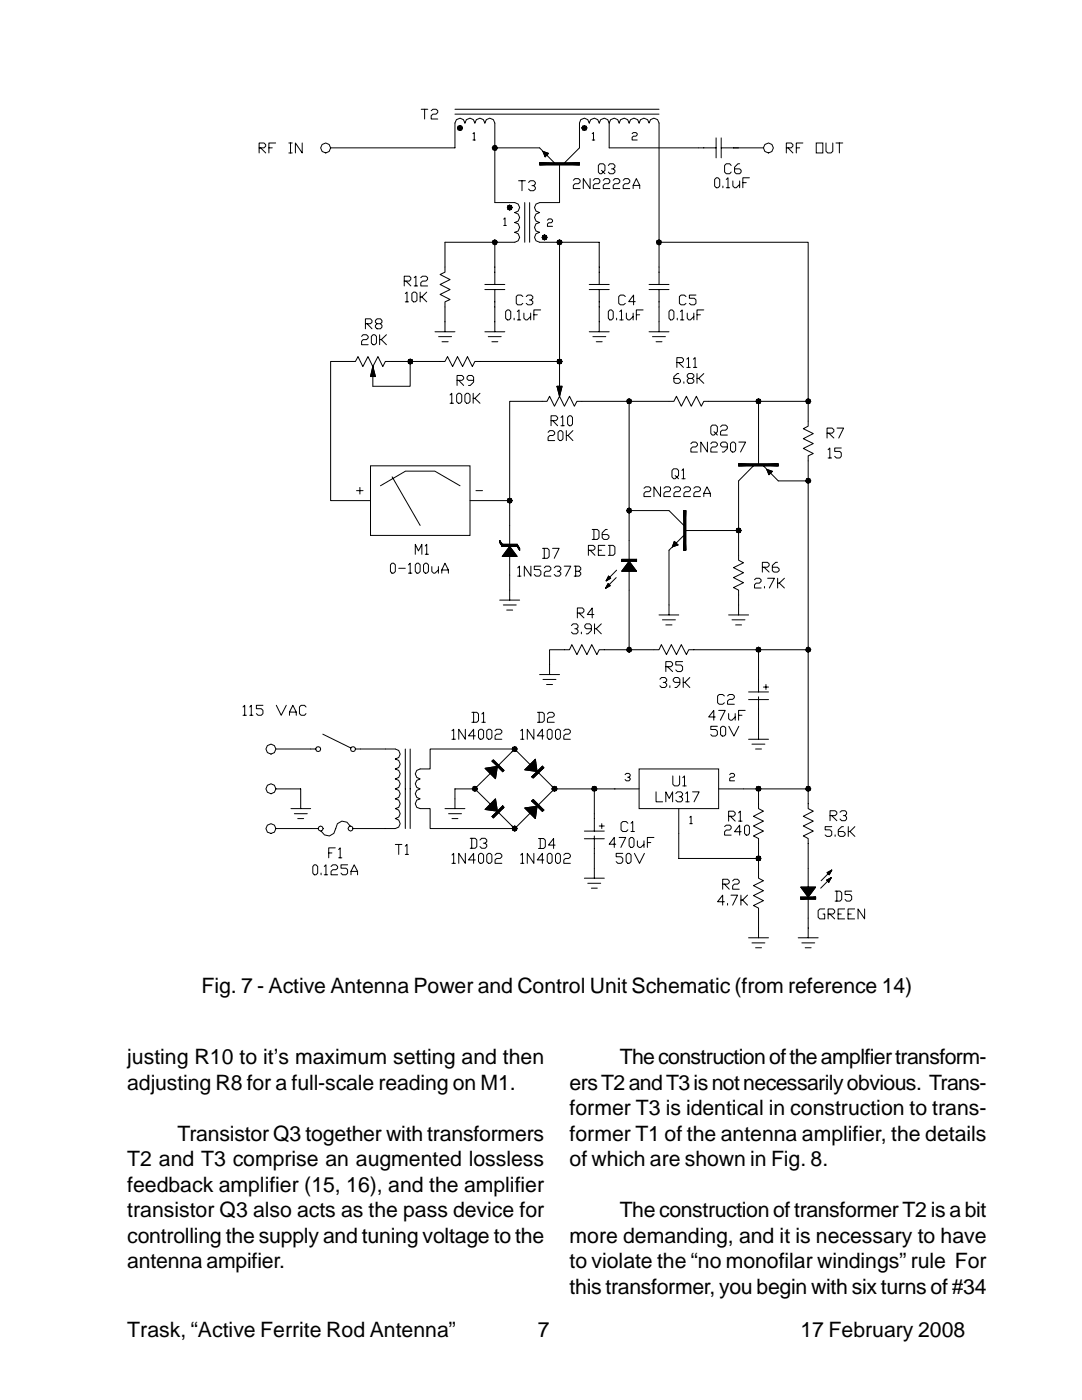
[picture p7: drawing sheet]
<svg xmlns="http://www.w3.org/2000/svg" width="216mm" height="279mm" viewBox="0 0 216 279" stroke-linecap="round" stroke-linejoin="round" font-family="sans-serif">
<path d="M47.5 -.1h126v201h-126z" fill="#fff" stroke="#fff" stroke-width=".2"/>
<g fill="none" stroke="#000" stroke-width=".2">
<path d="M51.7 29.5h1l.3-.3v-.3l-.3-.4h-1v2M52 29.5l1 1M53.7 29.5h.6M55 28.5h-1.3v2M57.6 28.5h.7M57.6 30.5h.7M58 28.5v2M60.3 28.5v2l-1.4-2v2M66 29.5h24.8v-4.9l.3-.7 .7-.3 .7 .3 .3 .7 .3-.7 .7-.3 .7 .3 .3 .7 .3-.7 .7-.3 .7 .3 .2 .7 .3-.7 .7-.3 .7 .3 .3 .7v15.8h4l.7 .3 .3 .7-.3 .7-.7 .3 .7 .3 .3 .7-.3 .7-.7 .3 .7 .3 .3 .7-.3 .7-.7 .3 .7 .3 .3 .7-.3 .7-.7 .2h-13.9v6l-1 .5 2 1-2 1 2 1-2 1 2 1-1 .4v6M84 21.8h1.4M84.7 21.8v2M86 22.1l.4-.3h.6l.3 .3v.3l-.3 .4h-.6l-.4 .3v.7h1.3"/>
<path d="M90.8 21.8h40.7M90.8 22.8h40.7M91.3 25.5l.5 .1-.4 .3zM91.4 25.9l.4-.3v.4zM91.4 25.2l.4 .3h-.5zM91.4 25.2l.4-.1v.4zM91.8 25.1l.3 .1-.3 .3zM91.8 25.5l.3-.3 .2 .3zM91.8 25.5h.5l-.2 .4zM91.8 25.6l.3 .3-.3 .1zM94.4 26.7l.2-.2v1.4M94.4 27.9h.4"/>
<path d="M98.2 29.5h.5l-.3 .4zM98.4 29.2l.3 .3h-.5zM98.4 29.2l.3-.2v.5zM98.7 29l.4 .2-.4 .3zM98.7 29.5l.4-.3 .1 .3zM98.7 29.5h.5l-.1 .4zM98.7 29.5l.4 .4-.4 .1zM98.7 29.5v.5l-.3-.1zM98.7 29.5h9l2.9 3M103.5 36.1h1.3M104.2 36.1v2M105.5 36.4l.3-.3h.7l.3 .3v.3l-.3 .3h-.4"/>
<path d="M106.5 37l.3 .4v.3l-.3 .4h-.7l-.3-.4M107.7 32.5h7.9v.4h-7.9zM107.7 32.5l3.9 .2-3.9 .2zM107.7 32.6h7.9M108.3 30.2l1.1 .4-.6 .7zM108.3 30.2l1.1 .4-.3 .3zM111.6 32.9v7.5h-3.9l-.8 .3-.2 .7 .2 .7 .8 .3-.8 .3-.2 .7 .2 .7 .8 .3-.8 .3-.2 .7 .2 .7 .8 .3-.8 .3-.2 .7 .2 .7 .8 .2h11.9v8.5M111.6 32.7l4-.2v.4zM114.4 36l.3-.4h.7l.4 .4v.3l-.4 .4h-.7l-.3 .3v.6h1.4M116.1 25.5l.5 .1-.3 .3zM116.3 25.2l.3 .3h-.5zM116.3 25.2l.3-.1v.4z"/>
<path d="M116.6 25.1l.3 .1-.3 .3zM116.6 25.5l.3-.3 .2 .3zM116.6 25.5h.5l-.2 .4zM116.6 25.6l.3 .3-.3 .1zM116.6 25.6v.4l-.3-.1zM117.7 35.6v2l-1.3-2v2M118.2 26.7l.2-.2v1.4M118.2 27.9h.5M118.4 36l.3-.4h.7l.3 .4v.3l-.3 .4h-.7l-.3 .3v.6h1.3M120 34l.4 .3-.4 .4h-.3l-.3-.4v-1.3l.3-.3h.7l.3 .3v1l-.3 .3 .3 .4M120.4 36l.3-.4h.7l.3 .4v.3l-.3 .4h-.7l-.3 .3v.6h1.3M121.4 33l.3-.3h.7l.3 .3v.4l-.3 .3h-.4"/>
<path d="M121.6 24.6l.3-.7 .7-.3 .6 .3 .3 .7 .3-.7 .8-.3 .6 .3 .3 .7 .3-.7 .7-.3 .7 .3 .3 .7 .3-.7 .7-.3 .7 .3 .3 .7 .3-.7 .7-.3 .7 .3 .3 .7v32.2M121.6 24.6l-.3-.7-.7-.3-.7 .3-.3 .7-.3-.7-.7-.3-.7 .3-.3 .7-.3-.7-.7-.3-.7 .3-.3 .7v4.9l-3 3M121.6 24.6v4.9h21.3M122.4 33.7l.3 .3v.3l-.3 .4h-.7l-.3-.4M122.4 36l.3-.4h.6l.4 .4v.3l-.4 .4h-.6l-.3 .3v.6h1.3M124.3 36l.4-.4h.6l.4 .4v.3l-.4 .4h-.6l-.4 .3v.6h1.4M126.1 26.7l.3-.2h.5l.2 .2v.2l-.2 .3h-.5l-.3 .2v.5h1M126.3 37.6v-.6l.7-1.4 .7 1.4v.6M126.3 37h1.4M142.9 27.5v4M142.9 35.5h.4l.3 .3v1.3l-.3 .4h-.4l-.3-.4v-1.3zM143.9 29.5h8.4"/>
<path d="M143.9 27.5v4M144.2 37.1v.4M144.9 35.8l.4-.3v2M144.9 37.5h.7M145.9 33l-.3-.3h-.7l-.3 .3v1.3l.3 .4h.7l.3-.4M146.2 36.1v1l.4 .4h.3l.7-.7M147.6 32.7h-.3l-.7 .7v.9l.3 .4h.7l.3-.4v-.3l-.3-.3h-1M147.6 36.1v1.4M148.2 36.5h.7M149.5 35.5h-1.3v2M156.9 29.5h1l.3-.3v-.3l-.3-.4h-1v2M157.2 29.5l1 1"/>
<path d="M158.9 29.5h.7M160.2 28.5h-1.3v2M162.9 28.5h1.3v2h-1.3zM164.8 28.5v1.7l.4 .3h.6l.4-.3v-1.7M166.8 28.5h1.4M167.5 28.5v2M80.7 56.1h1l.3-.3v-.4l-.3-.3h-1v2M80.9 58.6l.3-.3v1.9M81 56.1l1 1M82.2 58.6l.3-.3h.4l.3 .3v1.3l-.3 .3h-.4l-.3-.3zM82.7 55.4l.3-.3v2M82.7 57.1h.6"/>
<path d="M83.8 58.3v1.9M84 55.4l.3-.3h.7l.3 .3v.4l-.3 .3h-.7l-.3 .3v.7h1.3M84.2 59.3l.9 .9M85.1 58.3l-.9 1h-.4M96.7 57.8h4M96.7 56.8h4M98.2 48.3h.5l-.3 .4zM98.4 48l.3 .3h-.5zM98.4 48l.3-.1v.4zM98.7 47.9l.4 .1-.4 .3zM98.7 48.3l.4-.3 .1 .3zM98.7 48.3h.5l-.1 .4z"/>
<path d="M98.7 48.3l.4 .4-.4 .2zM98.7 48.3v.6l-.3-.2zM98.7 48.3v8.5M98.7 57.8v8.4M100.5 43.7l.3-.2v1.5M100.5 45h.5M101.2 41.4h.5l-.3 .4zM101.4 41.1l.3 .3h-.5zM101.4 41.1l.3-.2v.5zM101.7 40.9l.3 .2-.3 .3zM101.7 41.4h.5l-.2 .4zM101.7 41.4l.3 .4-.3 .1z"/>
<path d="M101.7 41.4v.5l-.3-.1zM102 41.1l.2 .3h-.5zM104.3 59.2l-.3-.3h-.7l-.3 .3v1.3l.3 .3h.7l.3-.3M104.7 40.4v7.9M105 59.2l.3-.3h.7l.3 .3v.3l-.3 .4h-.4M105.7 40.4v7.9M106 59.9l.3 .3v.3l-.3 .3h-.7l-.3-.3M108.2 47.4h.4l-.3 .3zM108.3 47l.3 .4h-.4zM108.3 47l.3-.1v.5zM108.6 47.4v.5l-.3-.2zM108.6 46.9l.4 .1-.3 .4z"/>
<path d="M108.6 47.4l.4 .3-.4 .2zM108.7 47.4l.3-.4 .2 .4zM108.7 47.4h.5l-.2 .3zM109.2 43.9l.3-.2h.5l.3 .2v.3l-.3 .3h-.5l-.3 .2v.5h1.1M111.1 48.3h.5l-.3 .4zM111.3 48.7l.3-.4v.6zM111.3 48l.3 .3h-.5zM111.3 48l.3-.1v.4zM111.6 48.3v30.8l-.5-2h1.1l-.6 2M111.6 47.9l.4 .1-.4 .3zM111.6 48.3l.4-.3 .2 .3zM111.6 48.3h.6l-.2 .4z"/>
<path d="M111.6 48.3l.4 .4-.4 .2zM117.6 57.8h4M117.6 56.8h4M119.6 57.8v8.4M124.8 59.2l-.4-.3h-.6l-.3 .3v1.3l.3 .3h.6l.4-.3M129.5 57.8h4M129.5 56.8h4M131 48.3h.5l-.4 .4zM131.1 48.7l.4-.4v.6zM131.1 48l.4 .3h-.5zM131.1 48l.4-.1v.4zM131.5 48.3h29.8v31.8"/>
<path d="M131.5 47.9l.3 .1-.3 .3zM131.5 48.3l.3-.3 .2 .3zM131.5 48.3h.5l-.2 .4zM131.5 48.3l.3 .4-.3 .2zM131.5 57.8v8.4M136.9 59.2l-.4-.3h-.6l-.3 .3v1.3l.3 .3h.6l.4-.3M138.9 58.9h-1.3v.6h.9l.4 .4v.6l-.4 .3h-.6l-.3-.3M72.2 67.1l.2-.3h.7l.4 .3v.3l-.4 .4h-.7l-.2 .3v.7h1.3M72.9 64.6h1l.3-.3v-.3l-.3-.4h-1v2M73.3 64.6l.9 1M74.1 67.1l.3-.3h.4l.3 .3v1.4l-.3 .3h-.4l-.3-.3zM74.4 73.2l.5 1.9h-.5z"/>
<path d="M74.4 73.2v1.9h-.5zM75.2 64.6l-.3-.3v-.3l.3-.4h.7l.3 .4v.3l-.3 .3h-.7l-.3 .3v.4l.3 .3h.7l.3-.3v-.4l-.3-.3M75.8 66.8v2M76.1 67.8l1 1M77.1 66.8l-1 1h-.3M80.9 60.2h.6M81.4 72.1l.4 .1-.3 .3zM81.5 72.5l.3-.3v.4zM81.5 71.8l.3 .3h-.4zM81.5 71.8l.3-.1v.4zM81.8 72.1v5h-7.4v-3.9l.5 1.9h-1l.5-1.9M81.8 71.7l.4 .1-.4 .3z"/>
<path d="M81.8 72.1l.4-.3 .2 .3zM81.8 72.1h.6l-.2 .4zM81.8 72.2l.4 .3-.4 .1zM86.8 66.2h4M87.5 67.2h2.6M88.2 68.2h1.2M89.8 78.8l.3-.3v2M91.2 75.9h1l.3-.3v-.3l-.3-.4h-1v2M91.5 78.5h.3l.3 .3v1.3l-.3 .4h-.3l-.4-.4v-1.3zM91.5 75.9l1 1M93.1 78.5h.3l.4 .3v1.3l-.4 .4h-.3l-.3-.4v-1.3zM94.4 78.5v2"/>
<path d="M94.5 75.9h-1l-.3-.3v-.3l.3-.4h.7l.3 .4v.9l-.7 .7h-.3M94.8 79.5l1 1M95.8 78.5l-1 1h-.4M96.7 66.2h4M97.4 67.2h2.6M98.1 68.2h1.2M101.2 61.9h.4l.3 .3v1.3l-.3 .3h-.4l-.3-.3v-1.3zM102.6 63.5v.3M103.2 62.2l.4-.3v1.9M103.2 63.8h.7M104.5 62.5v1l.4 .3h.3l.7-.6M105.9 62.5v1.3"/>
<path d="M106.5 62.8h.7M107.9 61.9h-1.4v1.9M111.1 77.1h.5v2zM111.1 72.1l.5 .1-.3 .3zM111.3 72.5l.3-.3v.4zM111.3 71.8l.3 .3h-.5zM111.3 71.8l.3-.1v.4zM111.6 77.1h.6l-.6 2zM111.6 72.1h-16.8l-.5 1.1-1-2-1 2-1-2-1 2-1-2-.5 .9h-11.9l-.5 1.1-1-2-1 2-1-2-1 2-1-2-.5 .9h-4.9v27.8h7.9M111.6 71.7l.4 .1-.4 .3zM111.6 72.1h.6l-.2 .4zM111.6 72.2l.4 .3-.4 .1z"/>
<path d="M112 71.8l.2 .3h-.6zM117.6 66.2h4M118.3 67.2h2.6M119 68.2h1.2M121.7 61.9h.3l.4 .3v1.3l-.4 .3h-.3l-.3-.3v-1.3zM123 63.5v.3M123.7 62.2l.3-.3v1.9M123.7 63.8h.6M125 62.5v1l.3 .3h.4l.6-.6M125.2 79.7l.3-.1v.5zM125.2 79.7l.3 .4h-.5zM125.5 79.6l.4 .1-.4 .4z"/>
<path d="M125.9 79.7l.1 .4h-.5zM126.3 62.5v1.3M126.8 60.2h-1.4l1-1.3v1.9M127 62.8h.7M128.3 61.9h-1.3v1.9M129.5 66.2h4M130.2 67.2h2.6M130.9 68.2h1.2M133.8 61.9h.3l.4 .3v1.3l-.4 .3h-.3l-.3-.3v-1.3zM135.1 72.4h1l.3-.4v-.3l-.3-.3h-1v1.9M135.1 63.5v.3M135.4 72.4l1 .9"/>
<path d="M135.4 74.6h-.3l-.6 .6v1l.3 .3h.6l.4-.3v-.3l-.4-.4h-.9M135.8 62.2l.3-.3v1.9M135.8 63.8h.7M136.5 76.2v.3M137 71.7l.4-.3v1.9M137 73.3h.7M137.1 62.5v1l.3 .3h.4l.6-.6M137.4 75.5l-.3-.3v-.4l.3-.2h.7l.3 .2v.4l-.3 .3h-.7l-.3 .4v.3l.3 .3h.7l.3-.3v-.3l-.3-.4M138.4 71.7l.3-.3v1.9M138.4 73.3h.6M138.4 62.5v1.3M139.1 74.6v1.9"/>
<path d="M139.1 62.8h.7M139.4 75.5l1 1M140.4 74.6l-1 .9h-.3M140.4 61.9h-1.3v1.9M151 79.7l.3 .4h-.5zM151 79.7l.4-.1v.5zM151.4 79.6l.3 .1-.3 .4zM151.7 79.7l.1 .4h-.4zM160.9 79.7l.4 .4h-.5zM160.9 79.7l.4-.1v.5zM161.3 79.6l.3 .1-.3 .4zM161.6 79.7l.2 .4h-.5z"/>
<path d="M71.1 97.9h1.3M71.8 97.3v1.3M73.9 93h19.9v13.9h-19.9zM75.9 96.9l5-2.9h5.9l5 2.9M78.2 95.2l5.6 9.7M89.8 80.5h.7M93.8 99.9h7.9M95 97.9h1.3M101.2 99.9h.5l-.3 .3zM101.4 99.6l.3-.2v.5zM101.4 99.6l.3 .3h-.5zM101.7 99.9l.3-.3 .2 .3z"/>
<path d="M101.7 99.4l.3 .2-.3 .3zM101.7 99.9l.3 .3-.3 .2zM101.7 99.9h.5l-.2 .3zM101.7 99.9h.1M101.7 99.9v8.7M109.4 86.3l.3-.4h.6l.4 .4v.3l-.4 .3h-.6l-.3 .4v.6h1.3M110 83.9h.9l.4-.3v-.3l-.4-.3h-.9v2M110.3 83.9l1 1.1M111.4 86.3l.3-.4h.3l.3 .4v1.3l-.3 .3h-.3l-.3-.3zM111.9 83.3l.4-.3v2M111.9 85h.7M113 85.9v2"/>
<path d="M113.3 86.9l1 1M113.6 83h.3l.3 .3v1.3l-.3 .4h-.3l-.3-.4v-1.3zM114.3 85.9l-1 1h-.3M125 80.1h.5l-.3 .3zM125.5 80.1v.5l-.3-.2zM125.5 80.1l.4 .3-.4 .2zM125.5 80.1h.5l-.1 .3zM125.5 80.1v31.5M128.5 97.5l.3-.3h.7l.4 .3v.3l-.4 .3h-.7l-.3 .4v.6h1.4M131.8 97.2v1.9l-1.3-1.9v1.9M132.5 97.5l.3-.3h.7l.3 .3v.3l-.3 .3h-.7l-.3 .4v.6h1.3M134.5 97.5l.3-.3h.6l.4 .3v.3l-.4 .3h-.6l-.3 .4v.6h1.3"/>
<path d="M134.7 94.9l.4 .3-.4 .3h-.3l-.3-.3v-1.3l.3-.3h.7l.3 .3v1l-.3 .3 .3 .3M136.1 93.9l.3-.3v1.9M136.1 95.5h.6M136.5 97.5l.3-.3h.6l.4 .3v.3l-.4 .3h-.6l-.3 .4v.6h1.3M137.9 88.6l.3-.4h.6l.4 .4v.3l-.4 .3h-.6l-.3 .3v.7h1.3M138.4 97.5l.4-.3h.6l.4 .3v.3l-.4 .3h-.6l-.4 .4v.6h1.4M140.4 99.1v-.6l.7-1.3 .6 1.3v.6M140.4 98.5h1.3M141.2 88.2v2l-1.4-2v2M141.8 88.6l.3-.4h.7l.3 .4v.3l-.3 .3h-.7l-.3 .3v.7h1.3M142.5 86.2l.3 .3-.3 .3h-.4l-.3-.3v-1.3l.3-.4h.7l.3 .4v1l-.3 .3 .3 .3M143.8 85.2l.3-.4h.7l.3 .4v.3l-.3 .4h-.7l-.3 .3v.6h1.3"/>
<path d="M145.1 89.2h-1l-.3-.3v-.3l.3-.4h.7l.3 .4v.9l-.6 .7h-.4M145.8 88.6l.3-.4h.3l.4 .4v1.3l-.4 .3h-.3l-.3-.3zM147.4 92.6h7.9v.4h-7.9zM147.4 92.6l4 .2-4 .2zM147.4 92.9h7.9M147.4 88.2h1.4l-1 2M150.3 93l-2.9 3v15.8l1 .5-2 1 2 1-2 1 2 1-2 1 1 .5v4.9M150.8 80.1h.5l-.3 .3zM151.3 80.1l.1 .5-.4-.2zM151.4 92.8l3.9-.2v.4zM151.4 80.1h.4l-.1 .3zM151.4 80.1l.3 .3-.3 .2z"/>
<path d="M151.4 80.1v12.5M153 93.7l1.1 .4-.7 .6zM153 93.7l1.1 .4-.3 .3zM153 93.7l.8 .7-.4 .3zM160.8 96h.5l-.4 .3zM160.8 80.1h.5l-.4 .3zM160.9 95.6l.4 .4h-.5zM160.9 95.6l.4-.1v.4zM161.3 80.1v5l-1 .5 2 .9-2 1 2 1-2 1 2 1-1 .5v5h-6l-3-3M161.3 80.1h-20.9l-.5 1-.9-2-1.1 2-.9-2-1.1 2-.9-2-.5 1h-19.4l-.5 1-1-2-1 2-1-2-1 2-.9-2-.5 1h-7.5v19.8M161.3 95.5l.3 .1-.3 .3zM161.3 95.9l.3-.3 .2 .4z"/>
<path d="M161.3 96h.5l-.2 .3zM161.3 96l.3 .3-.3 .1zM161.3 96v.4l-.4-.1zM161.3 80.1h.5l-.2 .3zM161.3 80.1l.3 .3-.3 .2zM161.3 80.1v.5l-.4-.2zM161.3 96v65.4l1 .5-2 1 2 1-2 .9 2 1.1-2 .9 1 .5v9.7M165 86.4h1l.4-.3v-.3l-.4-.4h-1v2M165.2 89.7l.4-.3v2M165.2 91.4h.7M165.4 86.4l1 1M167 85.4h1.3l-.9 2"/>
<path d="M167.9 89.4h-1.3v.7h1l.3 .3v.7l-.3 .3h-.7l-.3-.3M78.2 112.4h.3l.4 .3v1.3l-.4 .4h-.3l-.3-.4v-1.3zM79.6 113.4h1.3M81.5 112.7l.3-.3v2M81.5 114.4h.7M82.9 110.6v-2l.6 1.3 .7-1.3v2M82.9 112.7l.3-.3h.3l.3 .3v1.3l-.3 .4h-.3l-.3-.4zM84.5 112.7l.4-.3h.2l.4 .3v1.3l-.4 .4h-.2l-.4-.4zM84.9 109l.2-.4v2M84.9 110.6h.6M86.2 113.1v.9l.3 .4h.3l.7-.6M87.5 113.1v1.3"/>
<path d="M88.2 114.4v-.6l.6-1.4 .7 1.4v.6M88.2 113.8h1.3M99.7 107.9l.3 .6-.3-.3zM99.7 107.9v.3v-.3l.5 .7M99.7 119.8h4M99.7 108.2l.5 .9v-.5M100 108.5l.2 .1v.5zM100.2 108.6h3v.5h-3zM100.2 108.6l3 .5h-3zM100.2 108.6h3v.5zM101.4 100.2l.3-.3v.5zM101.7 109.1l1.5 1.9h-3z"/>
<path d="M101.7 111v8.8M103.2 108.6l.5 .8v.4l-.5-.7zM103.2 109.1l.2 .1 .3 .6zM103.2 108.6l.5 .8-.3-.2zM103.3 113.3l.3-.3v2M103.3 115h.6M105.9 113v2l-1.3-2v2M107.9 113h-1.3v.7h1l.3 .3v.6l-.3 .4h-.7l-.3-.4M108.3 109.4h.9l.4 .4v1.3l-.4 .3h-.9M108.6 113.3l.3-.3h.7l.3 .3v.4l-.3 .3h-.7l-.3 .3v.7h1.3M108.6 109.4v2M110.3 109.4h1.3l-1 2"/>
<path d="M110.6 113.3l.3-.3h.7l.3 .3v.4l-.3 .3h-.4M111.6 114l.3 .3v.3l-.3 .4h-.7l-.3-.4M112.6 113h1.3l-1 2M114.6 113h.9l.4 .3v.4l-.4 .3M114.9 114h.6l.4 .3v.3l-.4 .4h-.9M114.9 113v2M117.4 109.8h1l.3-.3v-.3l-.3-.4h-1v2M117.7 109.8l1 1M118.2 105.7h1l.3 .3v1.3l-.3 .4h-1M118.5 105.7v2M119.4 109.8h.6M120.7 108.8h-1.3v2h1.3"/>
<path d="M120.8 117.4l.8-.7 .2 .2zM121.2 105.7h-.4l-.6 .6v1l.3 .4h.7l.3-.4v-.3l-.3-.3h-1M121.3 116.5l.3 .2-.8 .7zM121.4 108.8h1l.3 .4v1.3l-.3 .3h-1M121.4 115l.5 .4-.9 .5zM121.4 115l.2 .2-.6 .7zM121.6 115.2l.3 .2-.9 .5zM121.7 108.8v2M123 115.3l-2.2 2.1 .5-.9 .5 .4-1 .5M123 113.8l-2 2.1M124.1 111.6h2.9v.4h-2.9zM124.1 111.6h2.9l-2.9 .4z"/>
<path d="M124.1 112l2.9-.4v.4zM125 101.9h.5l-.3 .3zM125.2 101.6l.3 .3h-.5zM125.2 101.6l.3-.2v.5zM125.5 112l1.5 2h-2.9zM125.5 114v15.7h6l.5-1 1 1.9 1-1.9 1 1.9 .9-1.9 1.1 1.9 .4-.9h23.9M125.5 101.4l.4 .2-.4 .3zM125.5 101.9l.4-.3 .1 .3zM125.5 101.9h.5l-.1 .3zM125.5 101.9l.4 .3-.4 .2zM125.5 101.9v.5l-.3-.2zM125.5 101.9h8l3 3"/>
<path d="M134.6 108l.7 .8-1.1 .3zM134.6 108l.3 .4-.7 .7zM136.5 101.9h.3v7.9h-.3zM136.5 101.9h.3l-.1 4zM136.5 106.9l-3 2.9v12.9M136.7 105.9l.1 3.9h-.3zM136.8 101.9v7.9M136.8 105.9h10.6M146.9 105.9h.5l-.4 .3zM147 105.5l.4-.1v.5zM147 105.5l.4 .4h-.5zM147 106.2l.4-.3v.4z"/>
<path d="M147.4 105.4l.3 .1-.3 .4zM147.4 105.9l.3 .3-.3 .1zM147.4 105.9h.5l-.2 .3zM147.7 105.5l.2 .4h-.5zM150.6 115.7l.3-.3h.6l.4 .3v.3l-.4 .4h-.6l-.3 .3v.7h1.3M152.1 113.2h1l.4-.3v-.4l-.4-.3h-1v2M152.5 113.2l1 1M152.5 117.1v.3M153.2 115.4h1.3l-1 2M155.1 112.2h-.3l-.7 .7v1l.3 .3h.7l.4-.3v-.4l-.4-.3h-1M155.2 115.4v2M155.5 116.4l1 1"/>
<path d="M156.5 115.4l-1 1h-.3M100.4 120.7h2.6M101.1 121.8h1.2M107.7 134.6h3.9M108.3 135.6h2.6M109.1 136.6h1.2M114 124.8l.4-.3h.6l.3 .3v.4l-.3 .3h-.3M115 125.5l.3 .3v.4l-.3 .3h-.6l-.4-.3M115.2 122.3h1l.3-.3v-.3l-.3-.4h-1v2M115.5 122.3l1 1M116 126.2v.3M118 125.5h-1l-.3-.3v-.4l.3-.3h.7l.3 .3v1l-.7 .7h-.3"/>
<path d="M118.5 122.6h-1.3l1-1.3v2M118.6 124.5v2M119 125.5l1 1M120 124.5l-1 1h-.4M125 129.7h.5l-.3 .3zM125.2 129.3l.3-.1v.5zM125.2 129.3l.3 .4h-.5zM125.2 130l.3-.3v.5zM125.5 129.7h-5.9l-.5 .9-1-1.9-1 1.9-1-1.9-1 1.9-1-1.9-.5 1h-3.9v4.9M125.5 129.2l.4 .1-.4 .4zM125.5 129.7l.4 .3-.4 .2zM125.5 129.7h.5l-.1 .3z"/>
<path d="M125.9 129.3l.1 .4h-.5zM131.5 122.7h3.9M131.7 135.6l.3-.4h.7l.3 .4v.3l-.3 .3h-.4M132.2 123.7h2.6M132.7 136.2l.3 .3v.4l-.3 .3h-.7l-.3-.3M132.9 133.1h1l.3-.4v-.3l-.3-.4h-1v2M132.9 124.7h1.2M133.2 133.1l1 .9M133.7 136.9v.3M135.7 136.2h-1l-.4-.3v-.3l.4-.4h.6l.4 .4v.9l-.7 .7h-.3M136.2 132h-1.4v.7h1.1l.3 .4v.6l-.3 .3h-.7l-.4-.3M136.3 135.2v2"/>
<path d="M136.7 136.2l.9 1M137.6 135.2l-.9 1h-.4M144.5 138.9l-.3-.3h-.7l-.3 .3v1.4l.3 .2h.7l.3-.2M145.2 138.9l.3-.3h.7l.3 .3v.3l-.3 .4h-.7l-.3 .3v.6h1.3M145.4 122.7h4M146.1 123.7h2.5M146.8 124.7h1.2M149.4 138.1h3.9M149.4 139.6h3.9M150.8 129.7h.5l-.3 .3zM151 130l.4-.3v.5zM151 129.3l.3 .4h-.5z"/>
<path d="M151 129.3l.4-.1v.5zM151.4 129.2l.3 .1-.3 .4zM151.4 129.7h.4l-.1 .3zM151.4 129.7l.3 .3-.3 .2zM151.4 129.7v8.4M151.4 139.1v8.4M151.7 129.3l.1 .4h-.4zM152.3 137.1h1M152.8 136.6v1M160.8 129.7h.5l-.4 .3zM160.9 130l.4-.3v.5zM160.9 129.3l.4 .4h-.5z"/>
<path d="M160.9 129.3l.4-.1v.5zM161.3 129.2l.3 .1-.3 .4zM161.3 129.7l.3-.4 .2 .4zM161.3 129.7h.5l-.2 .3zM161.3 129.7l.3 .3-.3 .2zM48.5 141.1l.3-.3v2M48.5 142.8h.7M49.8 141.1l.3-.3v2M49.8 142.8h.7M52.5 140.8h-1.3v.6h.9l.4 .4v.6l-.4 .4h-.6l-.3-.4M55 157.4h5v4M55 149.5h8"/>
<path d="M55.1 140.8l1 2 1-2M57.8 142.8v-.7l.6-1.3 .7 1.3v.7M57.8 142.1h1.3M61.1 141.1l-.3-.3h-.7l-.4 .3v1.3l.4 .4h.7l.3-.4M63.1 149.1l.4-.1 .4 .1 .1 .4-.1 .4-.4 .1-.4-.1-.1-.4zM64.4 146.5l5.6 2.8M70.1 149.1l.4-.1 .3 .1 .1 .4-.1 .4-.3 .1-.4-.1-.1-.4zM70.9 149.5h8l.7 .3 .3 .7-.3 .7-.7 .3 .7 .3 .3 .7-.3 .7-.7 .3 .7 .3 .3 .6-.3 .8-.7 .2 .7 .3 .3 .7-.3 .7-.7 .3 .7 .3 .3 .7-.3 .7-.7 .3 .7 .3 .3 .7-.3 .7-.7 .3 .7 .3 .3 .7-.3 .7-.7 .3 .7 .3 .3 .7-.3 .7-.7 .3h-8.4M80.9 149.5v15.9M81.8 149.5v15.9M90.2 145.8l.3-.3v2M90.2 147.5h.7"/>
<path d="M92.9 145.5v2l-1.4-2v2M94.2 142.2h.9l.4 .3v1.3l-.4 .3h-.9M94.3 157.4h.5l-.4 .4zM94.4 157.1l.4-.2v.5zM94.4 157.1l.4 .3h-.5zM94.4 157.8l.4-.4v.5zM94.5 142.2v1.9M94.8 156.9l.3 .2-.3 .3zM94.8 157.4l.3 .4-.3 .1zM94.8 157.4h.5l-.2 .4zM94.8 157.4h-4v4M94.8 157.4l3 3.1"/>
<path d="M94.8 146.9h-1.3l1-1.4v2M95.1 157.1l.2 .3h-.5zM95.5 145.8l.3-.3h.4l.3 .3v1.4l-.3 .3h-.4l-.3-.3zM96.2 142.5l.3-.3v1.9M96.2 144.1h.6M96.8 153.3l2.4-.3-.3 2.4zM97.1 145.8l.4-.3h.3l.3 .3v1.4l-.3 .3h-.3l-.4-.3zM97.8 154.3l-3 3.1M98.2 151.9l.2-.3 2.2 2.2-.3 .2zM98.2 151.9l2.4 1.9-.3 .2zM98.4 151.6l2.2 2.2-2.4-1.9zM98.8 145.8l.3-.3h.7l.3 .3v.4l-.3 .3h-.7l-.3 .4v.6h1.3"/>
<path d="M98.9 159.4l.3 2.5-2.4-.4zM102.2 149.5h.5l-.4 .4zM102.3 149.1l.4-.1v.5zM102.3 149.1l.4 .4h-.5zM102.3 149.9l.4-.4v.5zM102.7 149.5h-16.9v4h-2l-.6 .3-.3 .6 .3 .8 .6 .2-.6 .3-.3 .7 .3 .7 .6 .3-.6 .3-.3 .7 .3 .7 .6 .3-.6 .3-.3 .7 .3 .7 .6 .3h2v4h16.9M102.7 149.5l.4-.4 .1 .4zM102.7 149l.4 .1-.4 .4zM102.7 149.5l.4 .4-.4 .1zM102.7 149.5h.5l-.1 .4zM102.7 149.5l3.1 3.1M102.7 149.5l-3.2 3.2"/>
<path d="M103.9 145.8l.3-.3v2M103.9 147.5h.6M104.7 153.6l2.1-2.1 .4 2.5zM106.1 159.9l.3-.3 2.1 2.1-.3 .2zM106.1 159.9l2.4 1.8-.3 .2zM106.1 155l2.4-1.8-2.1 2.1zM106.4 159.6l2.1 2.1-2.4-1.8zM106.5 145.5v2l-1.3-2v2M107.2 142.2h1.1l.3 .3v1.3l-.3 .3h-1.1M107.5 154.2l3.1 3.2M107.6 142.2v1.9M108.2 152.9l.3 .3-2.1 2.1-.3-.3z"/>
<path d="M108.2 152.9l.3 .3-2.4 1.8zM108.5 146.9h-1.3l1-1.4v2M109.2 145.8l.3-.3h.4l.3 .3v1.4l-.3 .3h-.4l-.3-.3zM109.2 142.5l.4-.3h.7l.3 .3v.3l-.3 .3h-.7l-.4 .4v.6h1.4M110.1 157.4h.5l-.3 .4zM110.3 157.1l.3-.2v.5zM110.3 157.1l.3 .3h-.5zM110.3 157.8l.3-.4v.5zM110.6 156.9l.4 .2-.4 .3zM110.6 157.4l.4 .4-.4 .1zM110.6 157.4h.5l-.1 .4zM110.6 157.4h16.9"/>
<path d="M110.6 157.4l-3.1 3.2M110.8 145.8l.4-.3h.3l.3 .3v1.4l-.3 .3h-.3l-.4-.3zM111 157.1l.1 .3h-.5zM112.5 145.8l.3-.3h.7l.3 .3v.4l-.3 .3h-.7l-.3 .4v.6h1.3M118.1 157.4h.5l-.4 .4zM118.2 157.1l.4-.2v.5zM118.2 157.1l.4 .3h-.5zM118.2 157.8l.4-.4v.5zM118.6 156.9l.3 .2-.3 .3zM118.6 157.4l.3 .4-.3 .1zM118.6 157.4h.5l-.2 .4zM118.6 157.4v8.5"/>
<path d="M118.9 157.1l.2 .3h-.5zM124.7 154.6l.3-.3h.5l.2 .3v.3l-.2 .2h-.3M125.5 155.1l.2 .3v.2l-.2 .2h-.5l-.3-.2M127.5 153.5h15.9v7.9h-15.9zM130.9 158v2h1.3M134.3 154.9v1.6l.3 .3h.7l.3-.3v-1.6M134.8 158.4l.4-.4h.7l.3 .4v.3l-.3 .3h-.4M135.9 159l.3 .3v.4l-.3 .3h-.7l-.4-.3M136.2 155.2l.4-.3v1.9M136.2 156.8h.7M136.8 158.4l.4-.4v2M138.2 158h1.3l-1 2"/>
<path d="M142.7 143.1h-1.3l1-1.3v1.9M143.1 145h-1.3v.6h1l.3 .3v.7l-.3 .3h-.7l-.3-.3M143.4 141.8h1.3l-1 1.9M143.4 157.4h17.9M143.8 145.2l.3-.2h.4l.3 .2v1.4l-.3 .3h-.4l-.3-.3zM145.4 142.4v1l.3 .3h.4l.6-.6M145.4 145l1 1.9 1-1.9M145.6 154.6l.3-.3h.4l.3 .3v.3l-.3 .2h-.4l-.3 .3v.4h1M146.7 142.4v1.3M147.4 142.8h.7M148.7 141.8h-1.3v1.9M149.4 147.5h3.9"/>
<path d="M150 148.5h2.6M150.8 149.5h1.1M150.8 157.4h.5l-.3 .4zM151 157.1l.4-.2v.5zM151 157.1l.3 .3h-.5zM151 157.8l.4-.4v.5zM151.4 157.4v4l.9 .5-2 1 2 1-2 .9 2 1.1-2 .9 1.1 .5v4h-16v-9.9M151.4 156.9l.3 .2-.3 .3zM151.4 157.4l.3 .4-.3 .1zM151.4 157.4h.4l-.1 .4zM151.7 157.1l.1 .3h-.4zM160.8 157.4h.5l-.4 .4z"/>
<path d="M160.9 157.1l.4-.2v.5zM160.9 157.1l.4 .3h-.5zM160.9 157.8l.4-.4v.5zM161.3 156.9l.3 .2-.3 .3zM161.3 157.4l.3 .4-.3 .1zM161.3 157.4h.5l-.2 .4zM161.6 157.1l.2 .3h-.5zM55 165.4h8.5M58.1 161.4h3.9M58.7 162.4h2.6M59.4 163.4h1.2M62.7 172.6h.4l.3 .3v1.3l-.3 .4h-.4l-.3-.4v-1.3z"/>
<path d="M64.1 174.2v.4M64.7 172.9l.3-.3v2M64.7 174.6h.7M65.6 170.2h.6M66.1 172.9l.3-.3h.6l.4 .3v.4l-.4 .3h-.6l-.3 .3v.7h1.3M66.9 169.2h-1.3v2M67.6 169.5l.3-.3v2M67.6 171.2h.6M69.4 172.6h-1.4v.7h1l.4 .3v.6l-.4 .4h-.7l-.3-.4M69.9 164.8l-.7-.7-1-.2-.9 .5-.7 1.9-.9 .5-1-.2-.6-.7M70 174.6v-.7l.7-1.3 .6 1.3v.7M70 173.9h1.3"/>
<path d="M78.9 168.5h1.3M79.6 168.5v2M80.9 168.9l.3-.4v2M80.9 170.5h.6M88.8 161.4h4M89.5 162.4h2.6M90.2 170.6l.3-.3v2M90.2 163.4h1.2M90.2 172.3h.7M92.9 170.3v2l-1.4-2v2M93.8 167.3h1l.3 .3v1.4l-.3 .3h-1M94.1 167.3v2"/>
<path d="M94.8 171.6h-1.3l1-1.3v2M95.8 167.6l.3-.3h.7l.3 .3v.4l-.3 .3h-.3M95.8 170.3h.4l.3 .3v1.4l-.3 .3h-.4l-.3-.3v-1.4zM96.8 168.3l.3 .3v.4l-.3 .3h-.7l-.3-.3M97.1 170.6l.4-.3h.3l.3 .3v1.4l-.3 .3h-.3l-.4-.3zM98.2 162.9l2.4-1.8-2.2 2.1zM98.8 170.6l.3-.3h.7l.3 .3v.4l-.3 .3h-.7l-.3 .3v.7h1.3M99.5 162.2l3.2 3.2M100.3 160.8l.3 .3-2.2 2.1-.2-.3zM100.3 160.8l.3 .3-2.4 1.8zM102.2 165.4h.5l-.4 .3zM102.3 165l.4-.2v.6z"/>
<path d="M102.3 165l.4 .4h-.5zM102.3 165.7l.4-.3v.5zM102.7 165.4l.4-.4 .1 .4zM102.7 164.8l.4 .2-.4 .4zM102.7 165.4l.4 .3-.4 .2zM102.7 165.4h.5l-.1 .3zM103.9 170.6l.3-.3v2M103.9 172.3h.6M104.7 161.2l2.5-.3-.4 2.5zM105.8 162.3l-3.1 3.1M106.5 170.3v2l-1.3-2v2M107.5 167.3h1l.3 .4v1.3l-.3 .3h-1"/>
<path d="M107.8 167.3v2M108.5 171.6h-1.3l1-1.3v2M109.5 170.3h.4l.3 .3v1.4l-.3 .3h-.4l-.3-.3v-1.4zM110.8 168.7h-1.4l1.1-1.4v2M110.8 170.6l.4-.3h.3l.3 .3v1.4l-.3 .3h-.3l-.4-.3zM112.5 170.6l.3-.3h.7l.3 .3v.4l-.3 .3h-.7l-.3 .3v.7h1.3M116.6 165.9h4M116.6 167.4h4M116.6 175.3h4M117.3 176.3h2.6M118 177.3h1.2M118.6 166.8v8.5"/>
<path d="M119.6 164.8h1M120.1 164.4v1M122.9 168.5h-1.3l1-1.4v2M123.5 167.1h1.4l-1 2M124.3 170.3h-1.3v.7h.9l.4 .3v.7l-.4 .3h-.6l-.3-.3M124.9 170.6l.4-.3h.3l.3 .3v1.4l-.3 .3h-.3l-.4-.3zM125.3 164.3l-.4-.3h-.6l-.4 .3v1.3l.4 .3h.6l.4-.3M125.9 167.1h.3l.3 .4v1.3l-.3 .3h-.3l-.4-.3v-1.3zM125.9 164.3l.4-.3v1.9M125.9 165.9h.7M126.6 170.3l1 2 1-2M127.2 167.8v1l.3 .3h.4l.6-.6"/>
<path d="M128.5 167.8v1.3M129.2 168.1h.7M130.5 167.1h-1.3v2M132.9 160v-2l.6 1.3 .7-1.3v2M136.8 160h.7M137.6 163.1l.3-.2v1.5M137.6 164.4h.5M144.2 176.4h1l.3-.2v-.4l-.3-.3h-1v2M144.5 180h-1.3l1-1.4v2M144.5 176.4l1 1.1M144.6 165l.3-.3h.7l.3 .3v.3l-.3 .4h-.7l-.3 .3v.7h1.3M145.4 162.9h1l.3-.3v-.4l-.3-.3h-1v2"/>
<path d="M145.7 162.9l1 1M145.9 178.6h1.3l-1 2M146.2 175.8l.3-.3h.7l.3 .3v.4l-.3 .2h-.7l-.3 .4v.7h1.3M147.4 162.2l.3-.3v2M147.4 163.9h.7M147.8 178.6v2M147.9 166h-1.3l1-1.3v2M148.2 179.6l1 1M148.6 165l.3-.3h.3l.3 .3v1.3l-.3 .4h-.3l-.3-.4zM149.2 178.6l-1 1h-.4M150.8 171.3h.5l-.3 .4zM151 170.9l.4-.1v.5z"/>
<path d="M151 170.9l.3 .4h-.5zM151 171.7l.4-.4v.5zM151.4 171.3v4l.9 .5-2 .9 2 1.1-2 .9 2 1-2 1 1.1 .5v6M151.4 171.3l.3-.4 .1 .4zM151.4 170.8l.3 .1-.3 .4zM151.4 171.3l.3 .4-.3 .1zM151.4 171.3h.4l-.1 .4zM159.8 179h2.9v.5h-2.9zM159.8 177h2.9l-1.4 2zM159.8 179.5l2.9-.5v.5zM159.8 179h2.9l-2.9 .5zM161.3 179.5v7.7"/>
<path d="M164.9 175.6l.9-.4-.4 .9zM164.9 175.6l.9-.4-.6 .7zM165 174.2l1-.5-.8 .7zM165.2 175.9l.6-.7-.4 .9zM165.6 162.8h1l.4-.4v-.3l-.4-.3h-1v2M165.8 175.2l-2 2.1M166 173.7l-1 .5 .5 .4 .5-.9-2.2 2.1M166 173.7l-.5 .9-.3-.2zM166 165h-1.4v.6h1l.4 .3v.7l-.4 .3h-.6l-.4-.3M166 162.8l1 1M166.6 177.8h1l.4 .4v1.3l-.4 .3h-1M166.6 166.6v.3"/>
<path d="M167 177.8v2M167.6 162.1l.4-.3h.6l.3 .3v.3l-.3 .4h-.3M168.3 165h-.3l-.7 .6v1l.3 .3h.7l.3-.3v-.3l-.3-.4h-1M168.6 162.8l.3 .3v.4l-.3 .3h-.6l-.4-.3M169.3 165v1.9M169.6 165.9l1 1M169.9 177.8h-1.3v.7h1l.3 .4v.6l-.3 .3h-.7l-.3-.3M170.6 165l-1 .9h-.3M145.2 180.3v.3M149.4 187.2h3.9M150 188.2h2.6M150.8 189.1h1.1"/>
<path d="M159.3 187.2h4M160 188.2h2.6M160.7 189.1h1.2M164.6 181.4h-1l-.3 .3v1.4l.3 .3h1v-1h-.4M165.2 182.4h1l.4-.3v-.4l-.4-.3h-1v2M165.6 182.4l1 1M167.2 182.4h.7M168.5 181.4h-1.3v2h1.3M169.2 182.4h.7M170.5 181.4h-1.3v2h1.3M172.5 181.4v2l-1.3-2v2"/>
<circle cx="65" cy="29.5" r=".99"/>
<circle cx="153.3" cy="29.5" r=".99"/>
<circle cx="54.1" cy="157.4" r=".99"/>
<circle cx="54.1" cy="149.5" r=".99"/>
<circle cx="54.1" cy="165.3" r=".98"/>
<circle cx="64" cy="165.3" r=".5"/>
<circle cx="70" cy="165.3" r=".5"/>
</g>
<path d="M107.7 32.7h7.9M147.4 92.8h7.9M124.1 111.8h2.9M136.6 101.9v7.9" fill="none" stroke="#000" stroke-width=".38"/>
<path d="M107.7 32.8h7.9M147.4 92.7h7.9M136.6 101.9v7.9" fill="none" stroke="#000" stroke-width=".21"/>
<g fill="#000">
<path d="M91.4 25.2l.4 .3h-.5zM91.3 25.5l.5 .1-.4 .3zM91.4 25.2l.4-.1v.4zM91.8 25.1l.3 .1-.3 .3zM91.8 25.5l.3-.3zM91.8 25.5h.5zM91.8 25.5l.3 .4zM91.8 25.6v.4zM91.4 25.9l.4-.3v.4zM91.4 25.9l.4-.3zM91.3 25.5l.5 .1zM91.4 25.2l.4 .3z"/>
<path d="M91.8 25.1v.4zM91.8 25.5l.3-.3 .2 .3zM91.8 25.6l.3 .3-.3 .1zM91.8 25.5h.5l-.2 .4zM98.4 29.2l.3 .3h-.5zM98.2 29.5h.5l-.3 .4zM98.4 29.2l.3-.2v.5zM98.7 29l.4 .2-.4 .3zM98.7 29.5l.4-.3zM98.7 29.5h.5zM98.7 29.5l.4 .4zM98.7 29.5v.5z"/>
<path d="M98.7 29.5v.5l-.3-.1zM98.7 29.5l-.3 .4zM98.2 29.5h.5zM98.4 29.2l.3 .3zM98.7 29v.5zM98.7 29.5l.4-.3 .1 .3zM98.7 29.5l.4 .4-.4 .1zM98.7 29.5h.5l-.1 .4zM108.3 30.2l1.1 .4-.3 .3zM108.3 30.2l.8 .7-.3 .4zM116.3 25.2l.3 .3h-.5zM116.1 25.5l.5 .1-.3 .3z"/>
<path d="M116.3 25.2l.3-.1v.4zM116.6 25.1l.3 .1-.3 .3zM116.6 25.5l.3-.3zM116.6 25.5h.5zM116.6 25.5l.3 .4zM116.6 25.6v.4zM116.6 25.6v.4l-.3-.1zM116.6 25.6l-.3 .3zM116.1 25.5l.5 .1zM116.3 25.2l.3 .3zM116.6 25.1v.4zM116.6 25.5l.3-.3 .2 .3z"/>
<path d="M116.6 25.6l.3 .3-.3 .1zM116.6 25.5h.5l-.2 .4zM98.4 48l.3 .3h-.5zM98.2 48.3h.5l-.3 .4zM98.4 48l.3-.1v.4zM98.7 47.9l.4 .1-.4 .3zM98.7 48.3l.4-.3zM98.7 48.3h.5zM98.7 48.3l.4 .4zM98.7 48.3v.6zM98.7 48.3v.6l-.3-.2zM98.7 48.3l-.3 .4z"/>
<path d="M98.2 48.3h.5zM98.4 48l.3 .3zM98.7 47.9v.4zM98.7 48.3l.4-.3 .1 .3zM98.7 48.3l.4 .4-.4 .2zM98.7 48.3h.5l-.1 .4zM101.4 41.1l.3 .3h-.5zM101.2 41.4h.5l-.3 .4zM101.4 41.1l.3-.2v.5zM101.7 40.9l.3 .2-.3 .3zM102 41.1l-.3 .3zM101.7 41.4h.5z"/>
<path d="M101.7 41.4l.3 .4zM101.7 41.4v.5zM101.7 41.4v.5l-.3-.1zM101.7 41.4l-.3 .4zM101.2 41.4h.5zM101.4 41.1l.3 .3zM101.7 40.9v.5zM102 41.1l.2 .3h-.5zM101.7 41.4l.3 .4-.3 .1zM101.7 41.4h.5l-.2 .4zM108.3 47l.3 .4h-.4zM108.2 47.4h.4l-.3 .3z"/>
<path d="M108.3 47l.3-.1v.5zM108.6 47.4v.5l-.3-.2zM108.6 47.4l-.3 .3zM108.2 47.4h.4zM108.3 47l.3 .4zM108.6 46.9v.5zM108.6 46.9l.4 .1-.4 .4zM108.6 47.4l.4-.4zM108.7 47.4h.5zM108.7 47.4l.3 .3zM108.6 47.4v.5zM108.7 47.4l.3-.4 .2 .4z"/>
<path d="M108.7 47.4l.3 .3-.4 .2zM108.7 47.4h.5l-.2 .3zM111.3 48l.3 .3h-.5zM111.1 48.3h.5l-.3 .4zM111.3 48l.3-.1v.4zM111.3 48l.3 .3zM111.6 47.9l.4 .1-.4 .3zM111.6 48.3l.4-.3zM111.6 48.3h.6zM111.6 48.3l.4 .4zM111.6 48.3v.6zM111.3 48.7l.3-.4v.6z"/>
<path d="M111.3 48.7l.3-.4zM111.1 48.3h.5zM111.6 47.9v.4zM111.6 48.3l.4-.3 .2 .3zM111.6 48.3l.4 .4-.4 .2zM111.6 48.3h.6l-.2 .4zM131.1 48l.4 .3h-.5zM131 48.3h.5l-.4 .4zM131.1 48l.4-.1v.4zM131 48.3h.5zM131.1 48l.4 .3zM131.5 47.9v.4z"/>
<path d="M131.5 47.9l.3 .1-.3 .3zM131.5 48.3l.3-.3zM131.5 48.3h.5zM131.5 48.3l.3 .4zM131.5 48.3v.6zM131.1 48.7l.4-.4v.6zM131.1 48.7l.4-.4zM131.5 48.3l.3-.3 .2 .3zM131.5 48.3l.3 .4-.3 .2zM131.5 48.3h.5l-.2 .4zM74.4 73.2v1.9h-.5zM74.4 73.2l.5 1.9h-.5z"/>
<path d="M81.5 71.8l.3 .3h-.4zM81.4 72.1l.4 .1-.3 .3zM81.5 71.8l.3-.1v.4zM81.8 71.7l.4 .1-.4 .3zM81.8 72.1l.4-.3zM81.8 72.1h.6zM81.8 72.1l.4 .4zM81.8 72.2v.4zM81.5 72.5l.3-.3v.4zM81.5 72.5l.3-.3zM81.4 72.1l.4 .1zM81.5 71.8l.3 .3z"/>
<path d="M81.8 71.7v.4zM81.8 72.1l.4-.3 .2 .3zM81.8 72.2l.4 .3-.4 .1zM81.8 72.1h.6l-.2 .4zM111.1 77.1h.5v2zM111.3 71.8l.3 .3h-.5zM111.1 72.1l.5 .1-.3 .3zM111.3 71.8l.3-.1v.4zM111.3 71.8l.3 .3zM111.6 77.1h.6l-.6 2zM111.6 71.7l.4 .1-.4 .3zM112 71.8l-.4 .3z"/>
<path d="M111.6 72.1h.6zM111.6 72.1l.4 .4zM111.6 72.2v.4zM111.3 72.5l.3-.3v.4zM111.3 72.5l.3-.3zM111.1 72.1l.5 .1zM111.6 71.7v.4zM112 71.8l.2 .3h-.6zM111.6 72.2l.4 .3-.4 .1zM111.6 72.1h.6l-.2 .4zM125.2 79.7l.3 .4h-.5zM125.2 79.7l.3-.1v.5z"/>
<path d="M125.5 79.6l.4 .1-.4 .4zM151 79.7l.4-.1-.1 .5zM151.4 79.6l.3 .1-.3 .4zM151.7 79.7l.1 .4h-.4zM160.9 79.7l.4-.1v.5zM161.3 79.6l.3 .1-.3 .4zM161.6 79.7l.2 .4h-.5zM101.2 99.9h.5l-.3 .3zM101.4 99.6l.3 .3h-.5zM101.7 99.9l.3-.3zM101.7 99.4v.5zM101.4 99.6l.3-.2v.5z"/>
<path d="M101.4 99.6l.3 .3zM101.2 99.9h.5zM101.7 99.9l-.3 .3zM101.7 99.9v.5zM101.7 99.9l.3 .3zM101.7 99.9h.5zM101.7 99.4l.3 .2-.3 .3zM101.7 99.9l.3-.3 .2 .3zM125 80.1h.5l-.3 .3zM125.5 80.1v.5l-.3-.2zM125.9 79.7l-.4 .4zM125.5 79.6v.5z"/>
<path d="M125.2 79.7l.3 .4zM125 80.1h.5zM125.5 80.1l-.3 .3zM125.5 80.1v.5zM125.5 80.1l.4 .3-.4 .2zM125.5 80.1l.4 .3zM125.5 80.1h.5zM125.5 80.1h.5l-.1 .3zM125.9 79.7l.1 .4h-.5zM151 79.7l.3 .4h-.5zM150.8 80.1h.5l-.3 .3zM150.8 80.1h.5z"/>
<path d="M151 79.7l.3 .4zM151.4 79.6l-.1 .5zM151.7 79.7l-.3 .4zM151.4 80.1h.4zM151.4 80.1l.3 .3zM151.4 80.1v.5zM151 80.4l.4-.3v.5zM151.3 80.1l-.3 .3zM151.4 80.1l.3 .3-.3 .2zM151.4 80.1h.4l-.1 .3zM153 93.7l1.1 .4-.3 .3zM153 93.7l.8 .7-.4 .3z"/>
<path d="M160.9 95.6l.4 .4h-.5zM160.9 79.7l.4 .4h-.5zM160.8 96h.5l-.4 .3zM160.9 95.6l.4-.1v.4zM160.8 80.1h.5l-.4 .3zM161.3 95.5l.3 .1-.3 .3zM161.3 95.9l.3-.3zM161.3 95.9l.5 .1zM161.3 96l.3 .3zM161.3 96v.4zM161.3 96v.4l-.4-.1zM161.3 96l-.4 .3z"/>
<path d="M160.8 96h.5zM160.9 95.6l.4 .4zM161.3 95.5v.4zM161.6 79.7l-.3 .4zM161.3 80.1h.5zM161.3 80.1l.3 .3zM161.3 80.1v.5zM161.3 80.1v.5l-.4-.2zM161.3 80.1l-.4 .3zM160.8 80.1h.5zM160.9 79.7l.4 .4zM161.3 79.6v.5z"/>
<path d="M161.3 95.9l.3-.3 .2 .4zM161.3 96l.3 .3-.3 .1zM161.3 80.1l.3 .3-.3 .2zM161.3 96h.5l-.2 .3zM161.3 80.1h.5l-.2 .3zM100 108.5l.2 .1v.5zM99.7 107.9l.5 .7-.2-.1zM99.7 107.9l.3 .6-.3-.3zM99.7 108.2l.3 .3 .2 .6zM101.4 100.2l.3-.3v.5zM101.7 109.1l1.5 1.9h-3zM101.7 99.9l.3 .3-.3 .2z"/>
<path d="M101.7 99.9h.5l-.2 .3zM103.2 109.1l.2 .1 .3 .6zM103.4 109.2l.3 .2v.4zM103.2 108.6l.5 .8-.3-.2zM103.2 108.6l.2 .6-.2-.1zM121.3 116.5l.3 .2-.8 .7zM121.4 115l.2 .2-.6 .7zM120.8 117.4l.8-.7 .2 .2zM121.6 115.2l.3 .2-.9 .5zM125.2 101.6l.3 .3h-.5zM125 101.9h.5l-.3 .3zM125.2 101.6l.3-.2v.5z"/>
<path d="M125.5 112l1.5 2h-2.9zM125.5 101.4l.4 .2-.4 .3zM125.5 101.9l.4-.3zM125.5 101.9h.5zM125.5 101.9l.4 .3zM125.5 101.9v.5zM125.5 101.9v.5l-.3-.2zM125.5 101.9l-.3 .3zM125 101.9h.5zM125.2 101.6l.3 .3zM125.5 101.4v.5zM125.5 101.9l.4-.3 .1 .3z"/>
<path d="M125.5 101.9l.4 .3-.4 .2zM125.5 101.9h.5l-.1 .3zM134.6 108l.3 .4-.7 .7zM134.2 109.1l.7-.7 .4 .4zM146.9 105.9h.5l-.4 .3zM147 105.5l.4 .4h-.5zM147 106.2l.4-.3v.4zM147.7 105.5l-.3 .4zM147.4 105.4v.5zM147 105.5l.4-.1v.5zM147 105.5l.4 .4zM146.9 105.9h.5z"/>
<path d="M147 106.2l.4-.3zM147.4 105.9v.4zM147.4 105.9l.3 .3-.3 .1zM147.4 105.9l.3 .3zM147.4 105.9h.5zM147.4 105.4l.3 .1-.3 .4zM147.4 105.9h.5l-.2 .3zM147.7 105.5l.2 .4h-.5zM125 129.7h.5l-.3 .3zM125.2 129.3l.3 .4h-.5zM125.2 130l.3-.3v.5zM125.9 129.3l-.4 .4z"/>
<path d="M125.5 129.2v.5zM125.2 129.3l.3-.1v.5zM125.2 129.3l.3 .4zM125 129.7h.5zM125.5 129.7l-.3 .3zM125.5 129.7v.5zM125.5 129.7l.4 .3-.4 .2zM125.5 129.7l.4 .3zM125.5 129.7h.5zM125.5 129.2l.4 .1-.4 .4zM125.5 129.7h.5l-.1 .3zM125.9 129.3l.1 .4h-.5z"/>
<path d="M151 129.3l.3 .4h-.5zM150.8 129.7h.5l-.3 .3zM151 129.3l.4-.1-.1 .5zM150.8 129.7h.5zM151 129.3l.3 .4zM151.4 129.2l-.1 .5zM151.4 129.2l.3 .1-.3 .4zM151.7 129.3l-.3 .4zM151.4 129.7h.4zM151.4 129.7l.3 .3zM151.4 129.7v.5zM151 130l.4-.3v.5z"/>
<path d="M151 130l.4-.3zM151.7 129.3l.1 .4h-.4zM151.4 129.7l.3 .3-.3 .2zM151.4 129.7h.4l-.1 .3zM160.9 129.3l.4 .4h-.5zM160.8 129.7h.5l-.4 .3zM160.9 129.3l.4-.1v.5zM161.3 129.2l.3 .1-.3 .4zM161.3 129.7l.3-.4zM161.3 129.7h.5zM161.3 129.7l.3 .3zM161.3 129.7v.5z"/>
<path d="M160.9 130l.4-.3v.5zM161.3 129.7l-.4 .3zM160.8 129.7h.5zM160.9 129.3l.4 .4zM161.3 129.2v.5zM161.3 129.7l.3-.4 .2 .4zM161.3 129.7l.3 .3-.3 .2zM161.3 129.7h.5l-.2 .3zM94.3 157.4h.5l-.4 .4zM94.4 157.1l.4 .3h-.5zM94.4 157.8l.4-.4v.5zM95.1 157.1l-.3 .3z"/>
<path d="M94.8 156.9v.5zM94.4 157.1l.4-.2v.5zM94.4 157.1l.4 .3zM94.3 157.4h.5zM94.8 157.4l-.4 .4zM94.8 157.4v.5zM94.8 157.4l.3 .4-.3 .1zM94.8 157.4l.3 .4zM94.8 157.4h.5zM94.8 156.9l.3 .2-.3 .3zM94.8 157.4h.5l-.2 .4zM95.1 157.1l.2 .3h-.5z"/>
<path d="M98.4 151.6l2.2 2.2-2.4-1.9zM96.8 153.3l2.4-.3-.3 2.4zM98.2 151.9l2.4 1.9-.3 .2zM102.2 149.5h.5l-.4 .4zM102.3 149.1l.4 .4h-.5zM102.3 149.9l.4-.4v.5zM102.7 149.5l-.4 .4zM102.7 149.5l.4-.4zM102.7 149v.5zM102.3 149.1l.4-.1v.5zM102.3 149.1l.4 .4zM102.2 149.5h.5z"/>
<path d="M102.7 149.5v.5zM102.7 149.5l.4 .4-.4 .1zM102.7 149.5l.4 .4zM102.7 149.5h.5zM102.7 149l.4 .1-.4 .4zM102.7 149.5h.5l-.1 .4zM102.7 149.5l.4-.4 .1 .4zM106.4 159.6l2.1 2.1-2.4-1.8zM106.1 155l2.4-1.8-2.1 2.1zM104.7 153.6l2.1-2.1 .4 2.5zM108.2 152.9l.3 .3-2.4 1.8zM110.1 157.4h.5l-.3 .4z"/>
<path d="M110.3 157.1l.3 .3h-.5zM110.3 157.8l.3-.4v.5zM110.6 156.9v.5zM110.3 157.1l.3-.2v.5zM110.3 157.1l.3 .3zM110.1 157.4h.5zM110.3 157.8l.3-.4zM110.6 157.4v.5zM110.6 157.4l.4 .4-.4 .1zM110.6 157.4l.4 .4zM110.6 157.4h.5zM111 157.1l-.4 .3z"/>
<path d="M110.6 156.9l.4 .2-.4 .3zM110.6 157.4h.5l-.1 .4zM111 157.1l.1 .3h-.4zM118.1 157.4h.5l-.4 .4zM118.2 157.1l.4 .3h-.5zM118.2 157.8l.4-.4v.5zM118.9 157.1l-.3 .3zM118.6 156.9v.5zM118.2 157.1l.4-.2v.5zM118.2 157.1l.4 .3zM118.1 157.4h.5zM118.2 157.8l.4-.4z"/>
<path d="M118.6 157.4v.5zM118.6 157.4l.3 .4-.3 .1zM118.6 157.4l.3 .4zM118.6 157.4h.5zM118.6 156.9l.3 .2-.3 .3zM118.6 157.4h.5l-.2 .4zM118.9 157.1l.2 .3h-.5zM150.8 157.4h.5l-.3 .4zM151 157.1l.3 .3h-.5zM151 157.8l.3-.4 .1 .5zM150.8 157.4h.5zM151.3 157.4l-.3 .4z"/>
<path d="M151.3 157.4l.1 .5zM151.7 157.1l-.3 .3zM151.4 156.9v.5zM151 157.1l.4-.2v.5zM151 157.1l.4 .3zM151.4 157.4l.3 .4-.3 .1zM151.4 157.4l.3 .4zM151.4 157.4h.4zM151.4 156.9l.3 .2-.3 .3zM151.4 157.4h.4l-.1 .4zM151.7 157.1l.1 .3h-.4zM160.8 157.4h.5l-.4 .4z"/>
<path d="M160.9 157.1l.4 .3h-.5zM160.9 157.8l.4-.4v.5zM161.6 157.1l-.3 .3zM161.3 156.9v.5zM160.9 157.1l.4-.2v.5zM160.9 157.1l.4 .3zM160.8 157.4h.5zM161.3 157.4l-.4 .4zM161.3 157.4v.5zM161.3 157.4l.3 .4-.3 .1zM161.3 157.4l.3 .4zM161.3 157.4h.5z"/>
<path d="M161.3 156.9l.3 .2-.3 .3zM161.3 157.4h.5l-.2 .4zM161.6 157.1l.2 .3h-.5zM98.2 162.9l2.4-1.8-2.2 2.1zM98.9 159.4l.3 2.5-2.4-.4zM100.3 160.8l.3 .3-2.4 1.8zM102.2 165.4h.5l-.4 .3zM102.3 165l.4 .4h-.5zM102.3 165.7l.4-.3v.5zM102.3 165.7l.4-.3zM102.7 165.4l.4-.4zM102.7 164.8v.6z"/>
<path d="M102.3 165l.4-.2v.6zM102.3 165l.4 .4zM102.2 165.4h.5zM102.7 165.4v.5zM102.7 165.4l.4 .3-.4 .2zM102.7 165.4l.4 .3zM102.7 165.4h.5zM102.7 164.8l.4 .2-.4 .4zM102.7 165.4h.5l-.1 .3zM102.7 165.4l.4-.4 .1 .4zM104.7 161.2l2.5-.3-.4 2.5zM106.1 159.9l2.4 1.8-.3 .2z"/>
<path d="M150.8 171.3h.5l-.3 .4zM151 170.9l.3 .4h-.5zM151 171.7l.3-.4 .1 .5zM150.8 171.3h.5zM151.3 171.3l-.3 .4zM151.3 171.3l.1 .5zM151.4 171.3l.3-.4zM151.4 170.8v.5zM151 170.9l.4-.1v.5zM151 170.9l.4 .4zM151.4 171.3l.3 .4-.3 .1zM151.4 171.3l.3 .4z"/>
<path d="M151.4 171.3h.4zM151.4 170.8l.3 .1-.3 .4zM151.4 171.3h.4l-.1 .4zM151.7 170.9l.1 .4h-.4zM159.8 177h2.9l-1.4 2zM164.9 175.6l.9-.4-.6 .7zM165 174.2l1-.5-.8 .7zM165.2 175.9l.6-.7-.4 .9zM166 173.7l-.5 .9-.3-.2z"/>
</g>
<path d="M100.2 108.8h3M159.8 179.2h2.9" fill="none" stroke="#000" stroke-width=".42"/>
<g font-size="4.2">
<text x="40.2" y="198.2">Fig. 7 - Active Antenna Power and Control Unit Schematic (from reference 14)</text>
<text x="25.4" y="212.4">justing R10 to it’s maximum setting and then</text>
<text x="123.7" y="212.4">The construction of the amplfier transform-</text>
<text x="25.4" y="217.5">adjusting R8 for a full-scale reading on M1.</text>
<text x="113.7" y="217.5">ers T2 and T3 is not necessarily obvious. Trans-</text>
<text x="35.4" y="227.7">Transistor Q3 together with transformers</text>
<text x="113.7" y="222.6">former T3 is identical in construction to trans-</text>
<text x="113.7" y="227.7">former T1 of the antenna amplifier, the details</text>
<text x="25.4" y="232.7">T2 and T3 comprise an augmented lossless</text>
<text x="113.7" y="232.7">of which are shown in Fig. 8.</text>
<text x="25.4" y="237.8">feedback amplifier (15, 16), and the amplifier</text>
<text x="25.4" y="242.9">transistor Q3 also acts as the pass device for</text>
<text x="123.7" y="242.9">The construction of transformer T2 is a bit</text>
<text x="25.4" y="248">controlling the supply and tuning voltage to the</text>
<text x="113.7" y="248">more demanding, and it is necessary to have</text>
<text x="25.4" y="253.1">antenna ampifier.</text>
<text x="113.7" y="253.1">to violate the “no monofilar windings” rule For</text>
<text x="113.7" y="258.1">this transformer, you begin with six turns of #34</text>
<text x="25.4" y="266.8">Trask, “Active Ferrite Rod Antenna”</text>
<text x="107.3" y="266.8">7</text>
<text x="159.7" y="266.8">17 February 2008</text>
</g>
</svg>
